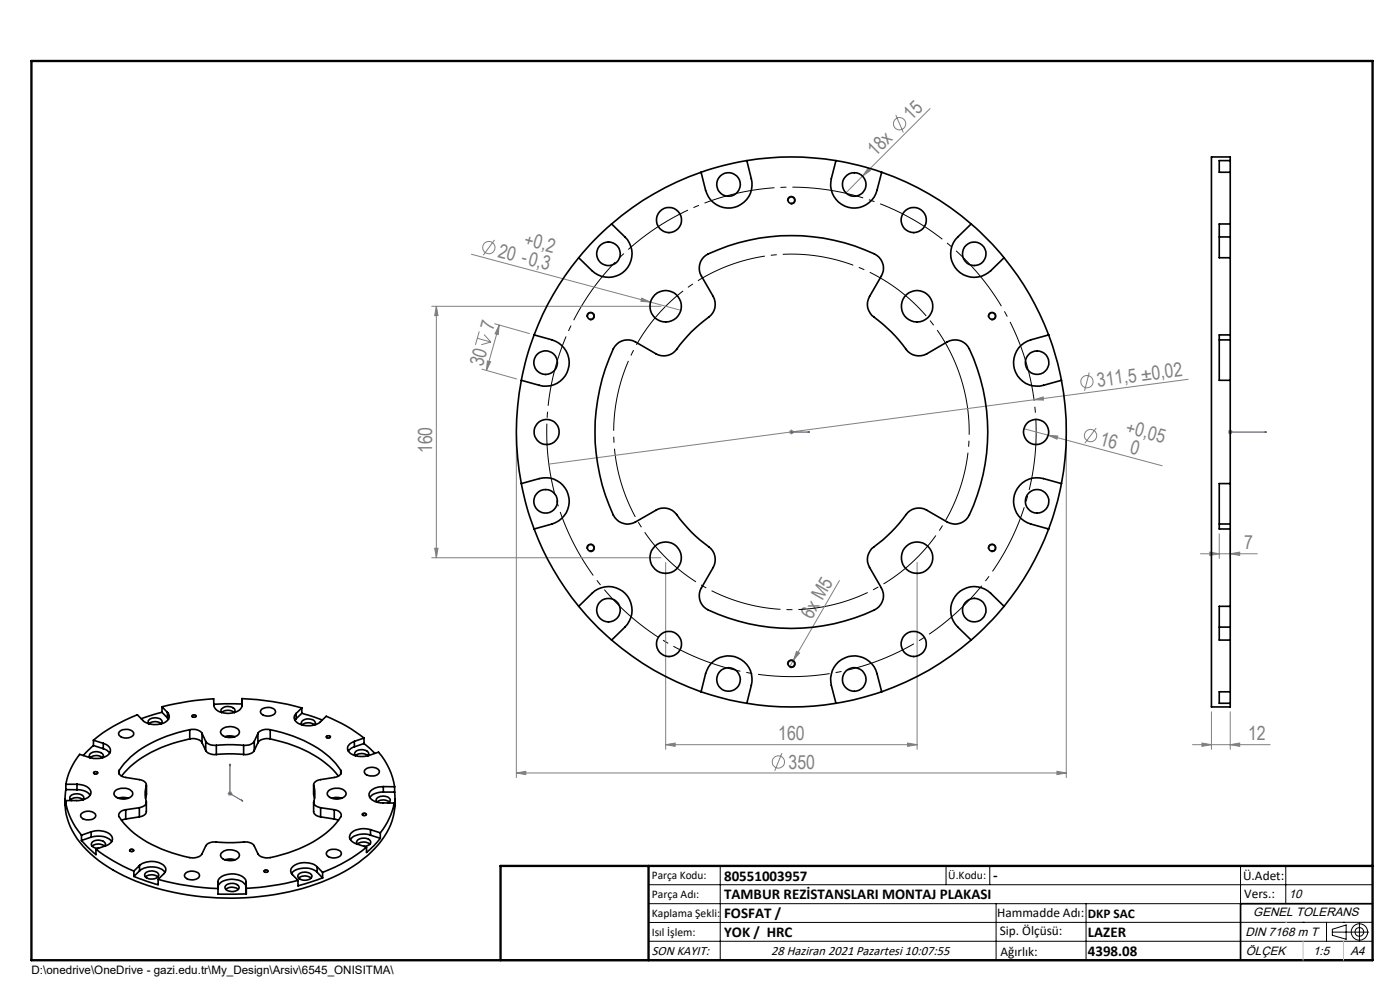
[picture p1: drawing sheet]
<svg xmlns="http://www.w3.org/2000/svg" width="297mm" height="210mm" viewBox="0 0 297 210" stroke-linecap="round" stroke-linejoin="round" font-family="sans-serif">
<g fill="none" stroke="#808080" stroke-width=".21">
<path d="M183 37.4l-3.5 3.5M184.2 35.7l.4 .5-1.6 1.2zM190 24.4l1.6 3.7M197.3 23l-14.3 14.4M100 53.9l38 10.2M104.9 50.9l-2.4 3.2M91.6 65h48.6M92.6 65l.3 1.9h-.7zM92.6 65v53.3M101.2 71.7l2.9 .9M101.7 70.3l-.8 2.9M102.2 78.3l7.4 2.1"/>
<path d="M102.7 71l1.4 1.6M103.4 76.6l.7 .2-.9 1.8zM104.1 72.6l-2 .5M105 68.7l7.3 2.1M105.9 69l-.2 2-.7-.2zM105.9 69l-2.7 9.6M136.1 63.2l1.9 .9-2-.2zM138 64.1l6.4 1.7M231.1 79l-1 3.9M109.5 92.6v72.4M167.4 91.6h1M167.5 91.3l.7 .7"/>
<path d="M167.9 91.1v1M168.2 91.3l-.7 .7M217.2 90.9l5.2 1.4M219.4 84.8l1.9-.6 .1 .7zM219.4 84.8l-103 13.7M222.4 92.3l2 .2-.2 .7zM222.4 92.3l24.2 6.5M226.2 92.6v72.4M232.6 90.8l-2.4 3.2M252.1 80.5l-32.7 4.3M260.5 91.6h1M260.6 91.3l.7 .7"/>
<path d="M261 91.1v1M261.3 91.3l-.7 .7M91.6 118.3h48.6M92.2 116.3h.7l-.3 2zM141.2 119.3v39.7M194.6 119.3v39.7M254.7 117.5h12M256.6 117.1l2.1 .4-2.1 .3zM258.7 113.2v5.3M261 117.5l2-.4v.7zM261 113.2v5.3M169 138.2l.6 .3-1.3 1.6z"/>
<path d="M178.1 123.1l-9.8 17M141.2 158l2-.4v.7zM141.2 158h53.4M165.9 159.8l-1.5 3.7M168.3 140.1l-.8 1.4M192.5 157.6l2.1 .4-2.1 .3zM253 158h16.5M255 157.6l2 .4-2 .3zM257 151v8M261 158l2-.4v.7zM261 151v8M48.3 168.3h1"/>
<path d="M48.4 168l.7 .7M48.8 167.8v1M49.1 168l-.7 .7M109.5 164l2-.4v.7zM109.5 164h116.7M224.2 163.6l2 .4-2 .3z"/>
<circle cx="190.8" cy="26.2" r="1.3"/>
<circle cx="103.7" cy="52.5" r="1.3"/>
<circle cx="230.6" cy="81" r="1.31"/>
<circle cx="231.4" cy="92.4" r="1.3"/>
<circle cx="165.1" cy="161.6" r="1.31"/>
</g>
<path d="M204 80.6a37.7 37.7 0 0 0-63.2-15.2 37.7 37.7 0 0 0 17.3 62.6 37.7 37.7 0 0 0 46.4-45.5l-.5-1.9" fill="none" stroke="#000" stroke-width=".21" stroke-dasharray="15.2 1.3 1.3 1.3" stroke-dashoffset="3.4" stroke-linecap="butt"/>
<path d="M217.5 76.4a51.9 51.9 0 0 0-86.9-20.9 51.9 51.9 0 0 0 23.9 86.3 51.9 51.9 0 0 0 63.8-62.7l-.8-2.7" fill="none" stroke="#000" stroke-width=".21" stroke-dasharray="15.2 1.3 1.3 1.3" stroke-dashoffset="6.4" stroke-linecap="butt"/>
<g fill="none" stroke="#000" stroke-width=".21">
<path d="M167.1 42.7a.83 .83 0 0 1 .7-1.1 .83 .83 0 0 1 .9 .9 .83 .83 0 0 1-1 .8M124.5 67.3a.83 .83 0 0 1 .7-1.1 .83 .83 0 0 1 .9 .9 .83 .83 0 0 1-1 .8M209.7 67.3a.83 .83 0 0 1 .7-1.1 .83 .83 0 0 1 .9 .9 .83 .83 0 0 1-1 .8M124.5 116.4a.82 .82 0 0 1 .7-1 .82 .82 0 0 1 .9 .9 .82 .82 0 0 1-1 .7M209.7 116.4a.82 .82 0 0 1 .6-1 .82 .82 0 0 1 1 .9 .82 .82 0 0 1-1 .7M40.7 151.8l.4-.2a.34 .34 0 0 1 .6 .3 .34 .34 0 0 1-.6 .3l-.4-.2zM69.3 156.1l.3-.1a.35 .35 0 0 1 .6 .3 .35 .35 0 0 1-.6 .3l-.3-.1a.22 .22 0 0 1-.2-.2 .22 .22 0 0 1 .2-.2zM167.1 141a.83 .83 0 0 1 .7-1 .83 .83 0 0 1 .9 .9 .83 .83 0 0 1-1 .7M19.9 163.8l.6-.1a.3 .3 0 0 1 .3 .4 .3 .3 0 0 1-.5 .1l-.4-.1zM76.9 172.6l.4-.1a.34 .34 0 0 1 .5 .3 .34 .34 0 0 1-.6 .2l-.4-.1zM27.5 180.2l.4-.1 .4 .1a.45 .45 0 0 1-.2 .5 .45 .45 0 0 1-.6-.2zM56 184.7a.5 .5 0 0 1 .5-.2 .5 .5 0 0 1 .4 .4l-.7 .2z"/>
<path d="M137.6 187.7h153.6M137.6 191.7h153.6M137.6 199.7h153.6M152.8 183.7v20M200.7 183.7v4M210 183.7v4M211.3 191.7v12M230.4 191.7v12M263.2 183.7v20M272.8 183.7v8M276.4 195.6h.1M281.4 195.6v4.1"/>
<path d="M282.6 197.7h7.8M282.6 197.1l3-.9v3l-3-.8zM285 195.6h.1M288.4 195.8v3.8M291.2 195.6l-153.6 .1"/>
<circle cx="288.4" cy="197.7" r="1.74"/>
<circle cx="288.4" cy="197.7" r=".93"/>
</g>
<path d="M167.8 91.6h.2zM167.9 91.6h.1M167.9 91.6h3.8M171.7 91.6h-.4h.4M260.9 91.6h.2zM261 91.6h.1M261 91.6h7.7M268.7 91.6h-.4h.4M48.8 162.1l.1 .3-.2-.1zM48.8 162.1v6.2l2.7 1.6M51.3 169.7l.2 .2h-.2z" fill="none" stroke="#00f" stroke-width=".21"/>
<path d="M291.2 191.7h-28v12M106.2 203.7h185" fill="none" stroke="#000" stroke-width=".35"/>
<path d="M6.7 12.9h284.5v190.8h-284.5zM137.6 183.7v20M291.2 183.7h-185v20" fill="none" stroke="#000" stroke-width=".5"/>
<path d="M272.8 195.6h.1M276.4 199.7v4M285 199.7v4" fill="none" stroke="#c0c0c0" stroke-width=".21"/>
<path d="M219.4 84.8l1.9-.6 .1 .7z" fill="#808080"/>
<g fill="#00f">
<path d="M171.3 91.6h.4zM167.8 91.6h.2z"/>
<path d="M51.3 169.7l.2 .2h-.2zM48.8 162.1l.1 .3-.2-.1z"/>
<path d="M260.9 91.6h.2zM268.3 91.6h.4z"/>
</g>
<g fill="#808080">
<path d="M136.1 63.2l1.9 .9-2-.2z"/>
<path d="M184.2 35.7l.4 .5-1.6 1.2z"/>
<path d="M169 138.2l.6 .3-1.3 1.6z"/>
<path d="M222.4 92.3l2 .2-.2 .7z"/>
<path d="M109.5 164l2-.4v.7zM224.2 163.6l2 .4-2 .3zM255 157.6l2 .4-2 .3zM261 158l2-.4v.7zM256.6 117.1l2.1 .4-2.1 .3zM261 117.5l2-.4v.7z"/>
<path d="M141.2 158l2-.4v.7zM192.5 157.6l2.1 .4-2.1 .3z"/>
<path d="M103.4 76.6l.7 .2-.9 1.8zM105.9 69l-.2 2-.7-.2z"/>
<path d="M92.6 65l.3 1.9h-.7zM92.2 116.3h.7l-.3 2z"/>
</g>
<g fill="none" stroke="#000" stroke-width=".35">
<path d="M148.7 36.5a58.1 58.1 0 0 0-18.9 11M158.4 34.1l1 3.8a5 5 0 0 1-3.6 6.1 5 5 0 0 1-6.1-3.7l-1-3.8M158.4 34.1a58 58 0 0 1 18.9 0M158.4 34.1a57.5 57.5 0 0 0-9.7 2.4M177.3 34.1l-.9 3.8a5 5 0 0 0 3.6 6.1 5 5 0 0 0 6.1-3.7l.9-3.8M177.3 34.1a57.5 57.5 0 0 1 9.7 2.4M187 36.5a58.1 58.1 0 0 1 19 11M261 34.1v-.8h-4v116.7h4v-.8M261 34.1h-2.3v2.4h2.3M261 36.5v11M261 34.1v2.4M122.8 54.7a58.1 58.1 0 0 0-9.5 16.3"/>
<path d="M129.8 47.5l2.8 2.8a5 5 0 0 1 .1 7 5 5 0 0 1-7.1 .1l-2.8-2.7M129.8 47.5a52.9 52.9 0 0 0-7 7.2M149.3 54.6l.4-.4a41.3 41.3 0 0 1 36.3 0 3.3 3.3 0 0 1 1 4.4l-2.5 4.3a3.3 3.3 0 0 0 .9 4.4 32.2 32.2 0 0 1 7.2 7.3 3.4 3.4 0 0 0 4 .5l4.3-2.6a3.4 3.4 0 0 1 4.7 1.5 41.3 41.3 0 0 1-.3 35.8 3.4 3.4 0 0 1-4.4 .9l-4.3-2.5a3.3 3.3 0 0 0-4.4 .9 31.3 31.3 0 0 1-7.3 7.3 3.3 3.3 0 0 0-.4 4l2.5 4.3a3.3 3.3 0 0 1-1.5 4.7 41.3 41.3 0 0 1-35.8-.3 3.3 3.3 0 0 1-.9-4.4l2.5-4.3a3.4 3.4 0 0 0-.9-4.4 31.3 31.3 0 0 1-7.3-7.3 3.3 3.3 0 0 0-3.9-.5l-4.4 2.5a3.4 3.4 0 0 1-4.7-1.5 41.6 41.6 0 0 1 .3-35.7 3.4 3.4 0 0 1 4.4-1l4.4 2.6a3.4 3.4 0 0 0 4.3-1 30.3 30.3 0 0 1 7.3-7.2 3.4 3.4 0 0 0 .5-4l-2.5-4.3a3.3 3.3 0 0 1 .5-4zM206 47.5l-2.8 2.8a5 5 0 0 0-.1 7 5 5 0 0 0 7.1 .1l2.8-2.7M206 47.5a59.2 59.2 0 0 1 7 7.2M213 54.7a58.1 58.1 0 0 1 9.5 16.3M258.7 50.3h2.3M261 47.5h-2.3v7.2h2.3M261 54.7v16.3M261 50.3v4.4M261 47.5v2.8M113.3 71l3.8 1.1a5 5 0 0 1 3.4 6.2 5 5 0 0 1-6.1 3.4l-3.8-1"/>
<path d="M113.3 71a53.4 53.4 0 0 0-2.7 9.7M222.5 71l-3.8 1.1a5 5 0 0 0-3.5 6.2 5 5 0 0 0 6.2 3.4l3.8-1M222.5 71a62.3 62.3 0 0 1 2.7 9.7M258.7 72.1h2.3M261 71h-2.3v9.7h2.3M261 72.1v8.6M261 71v1.1M110.6 80.7a57.2 57.2 0 0 0 0 21.9M225.2 80.7a59.2 59.2 0 0 1 0 21.9M261 80.7v21.9M110.6 102.6l3.8-1.1a5 5 0 0 1 6.1 3.5 5 5 0 0 1-3.4 6.2l-3.8 1M110.6 102.6a53.4 53.4 0 0 0 2.7 9.6"/>
<path d="M113.3 112.2a58.9 58.9 0 0 0 9.5 16.4M222.5 112.2a58.9 58.9 0 0 1-9.5 16.4M225.2 102.6l-3.8-1.1a5 5 0 0 0-6.2 3.5 5 5 0 0 0 3.5 6.2l3.8 1M225.2 102.6a62.3 62.3 0 0 1-2.7 9.6M258.7 111.2h2.3M261 102.6h-2.3v9.6h2.3M261 112.2v16.4M261 102.6v8.6M261 111.2v1M122.8 128.6l2.8-2.7a5 5 0 0 1 7.1 0 5 5 0 0 1-.1 7.1l-2.8 2.8M122.8 128.6a59 59 0 0 0 7 7.2M129.8 135.8a58.1 58.1 0 0 0 18.9 10.9"/>
<path d="M206 135.8a58.1 58.1 0 0 1-19 10.9M213 128.6l-2.8-2.7a5 5 0 0 0-7.1 0 5 5 0 0 0 .1 7.1l2.8 2.8M213 128.6a66.9 66.9 0 0 1-7 7.2M258.7 133h2.3M261 128.6h-2.3v7.2h2.3M261 135.8v10.9M261 128.6v4.4M261 133v2.8M19 160a1.91 1.91 0 0 1 2.9 .2l-.1 .5a2.19 2.19 0 0 0-2.7 0l-.2-.4zM19.8 158.1l-2.2 2.2M19.8 157v1.1M19.8 157l2.1 .7"/>
<path d="M19.8 158.1l2.1 .7M21.9 157.7a1.5 1.5 0 0 1 1.3 2.1 3.9 3.9 0 0 1-4.2 .9l-2.1-.7a14.4 14.4 0 0 0-2.9 6.4M21.9 158.8l.7 .3 .7 .7M21.9 157.7v1.1M25.3 155.2a2.11 2.11 0 0 1 3.1 .3 1.27 1.27 0 0 1-1.6 1.1 1.47 1.47 0 0 1-1.6-1zM31.6 153.5a2.39 2.39 0 0 1 2.7-.1 .88 .88 0 0 0-1-1.1 1.55 1.55 0 0 0-1.9 .8l.2 .4M34.4 151.1l-4.4 1.4M34.4 149.9v1.2M34.4 149.9l1.1 1.2M34.4 151.1l1.1 1.2M35.5 151.1a1.33 1.33 0 0 1-.7 2.2 4.5 4.5 0 0 1-4.5-.5l-1.2-1.2a33 33 0 0 0-9.3 5.4M35.5 152.3l.2 .2"/>
<path d="M35.5 151.1v1.2M40.3 154.8a2.45 2.45 0 0 1 2.6 .8M40.3 154.8a25.4 25.4 0 0 0-13.9 7.2l-1.1 1.4M40.3 156.7a25.1 25.1 0 0 0-13.9 7.2l-.6 .7M40.3 156.7a2.56 2.56 0 0 1 2.6 .8M40.3 154.8v1.9M40.9 151.7l.7 .1a.39 .39 0 0 1-.4 .3 .39 .39 0 0 1-.4-.3zM42.9 155.6l.7 1.7M42.9 155.6v1.9M42.9 157.5l.7 1.7M43.6 157.3a2.32 2.32 0 0 0 2.3 .8M43.6 159.2a2.32 2.32 0 0 0 2.3 .8"/>
<path d="M43.6 157.3v1.9M45.9 158.1l2.2-.1 3.6 .1M45.9 158.1v1.9M47 151.2a2.12 2.12 0 0 1 2.7 0M47.1 154.7a2.66 2.66 0 0 1 3.6 .3 1.19 1.19 0 0 1-1.3 1.4 2.15 2.15 0 0 1-2.6-1.1zM47.1 151.1l-.2-.2a1.18 1.18 0 0 1 1.7-1 .92 .92 0 0 1 .9 .2 .92 .92 0 0 1 .2 1M47.7 156.3l.8-.2 1.3 .2M51.3 148.2a55.1 55.1 0 0 1 12.7 2M51.3 149.3l-6 .1M51.3 148.2v1.1M51.3 148.2l.1 1.4M51.3 149.3l.1 .5"/>
<path d="M51.4 149.6a2.05 2.05 0 0 1-2.1 1.6 3.6 3.6 0 0 1-3.9-1.3l-.1-1.7a58.7 58.7 0 0 0-10.9 1.7M51.4 149.6h.1M51.7 158.1v1.9M53.9 157.3a2.32 2.32 0 0 1-2.2 .8M53.9 159.2a2.32 2.32 0 0 1-2.2 .8M53.9 157.3v1.9M54.7 155.6l-.8 1.7M54.7 155.6v1.9M54.7 157.5l-.8 1.7M55.4 150.6a2.06 2.06 0 0 1 3 .2 1.21 1.21 0 0 1-1.5 1.1 1.5 1.5 0 0 1-1.7-1zM57.3 154.8a25.4 25.4 0 0 1 13.9 7.2l1.1 1.4M57.3 154.8a2.51 2.51 0 0 0-2.6 .8"/>
<path d="M57.3 156.7a25.1 25.1 0 0 1 13.9 7.2l.6 .7M57.3 156.7a2.62 2.62 0 0 0-2.6 .8M57.3 154.8v1.9M62.8 151.3a1.42 1.42 0 0 0-.2 1.6 1.42 1.42 0 0 0 1.3 .8 4.2 4.2 0 0 0 4.1-.6l1.2-1.2a32 32 0 0 1 8 4.7M62.8 152.5l-.2 .3M62.8 151.3v1.2M64 151.3l4.4 1.4M64 150.2v1.1M64 150.2l-1.2 1.1M64 151.3l-1.2 1.2M64.1 153a1.88 1.88 0 0 1 2.8 .3l-.2 .5a2.14 2.14 0 0 0-2.6 0l-.2-.3zM69.3 156.2a.39 .39 0 0 1 .4-.2 .39 .39 0 0 1 .3 .5h-.6z"/>
<path d="M75.2 157.3a1.53 1.53 0 0 0-1.3 2.1 4.2 4.2 0 0 0 4.3 .9l2.1-.7a14.6 14.6 0 0 1 3.4 7.3M75.2 158.4l-.7 .3-.6 .6M75.2 157.3v1.1M75.5 159.4a1.98 1.98 0 0 1 2.7 .4l-.2 .5a2.13 2.13 0 0 0-2.6 0l-.2-.4zM77.2 157.7l2.3 2.1M77.2 156.6v1.1M77.2 156.6l-2 .7M77.2 157.7l-2 .7M148.7 146.7l1-3.8a5 5 0 0 1 6.1-3.6 5 5 0 0 1 3.6 6.1l-1 3.8M148.7 146.7a62.3 62.3 0 0 0 9.7 2.5M158.4 149.2a58 58 0 0 0 18.9 0M187 146.7l-.9-3.8a5 5 0 0 0-6.1-3.6 5 5 0 0 0-3.6 6.1l.9 3.8"/>
<path d="M187 146.7a62.3 62.3 0 0 1-9.7 2.5M261 146.7h-2.3v2.5h2.3M261 146.7v2.5M13.8 169.5a14.5 14.5 0 0 0 5.4 11.6 38.8 38.8 0 0 0 19.3 8.5 56.5 56.5 0 0 0 32.2-3.5 23.1 23.1 0 0 0 12.2-11.1l.7-2.7 .2-2.8M13.9 169.8a14.5 14.5 0 0 0 3.4 7.4M14 167.5l-.2 1.7 .1 1.7v-1.1M14 166.4v1.1M14 166.4h2.3M14 167.5h2.3M15 169.6a2.39 2.39 0 0 1 2.7 0 .88 .88 0 0 0-1-1.2 1.55 1.55 0 0 0-1.9 .8l.1 .3 .3 .3M16.3 166.4a3 3 0 0 1 3 1.4 1.75 1.75 0 0 1-1.7 1.8l-.9 .2h-2.8M16.3 167.5a3.2 3.2 0 0 1 2.8 1.2"/>
<path d="M16.3 166.4v1.1M17.3 178.3l3.1 3v-1.2M17.3 172.6a2.07 2.07 0 0 1 3 .3 1.21 1.21 0 0 1-1.5 1 1.25 1.25 0 0 1-1.7-1.2zM17.3 177.2v1.1M19.3 176.5a3.8 3.8 0 0 1 4.5 1 1.5 1.5 0 0 1-1.4 1.9l-2 .7M19.3 177.6a4 4 0 0 1 4.4 .9M19.3 176.5l-2 .7M19.3 177.6l-2 .7M19.3 176.5v1.1M19.5 179.5a2.13 2.13 0 0 1 2.7 0M19.9 163.9a.38 .38 0 0 1 .5-.2 .38 .38 0 0 1 .2 .4l-.5 .1-.2-.2zM22.2 179.5a.81 .81 0 0 0 0-.9 .81 .81 0 0 0-.8-.3 1.33 1.33 0 0 0-2 1l.5 .5 1 .1"/>
<path d="M24.4 167.8a2.76 2.76 0 0 1 3.7 .3 1.23 1.23 0 0 1-1.3 1.3 2.19 2.19 0 0 1-2.6-1zM25.1 169.3l.8-.2 1.3 .2M25.3 163.4a1.06 1.06 0 0 0 1 1.4l3.3 .6a1.37 1.37 0 0 1 1.3 .6 1.37 1.37 0 0 1 0 1.5l-.1 1.3 .1 .8a1.15 1.15 0 0 1-1 1.6l-.3 .1M25.3 163.4v.8M26.7 171.8a1.25 1.25 0 0 0-1.4 1.5 19.6 19.6 0 0 0 10 7.2l5 1.4a2.56 2.56 0 0 0 2.6-.8l.7-1.7a2.64 2.64 0 0 1 3-.7h4.4a2.76 2.76 0 0 1 2.9 .7l.8 1.7a2.46 2.46 0 0 0 2.6 .8 25.1 25.1 0 0 0 13.9-7.2 2.92 2.92 0 0 0 1.2-1.8l-.5-.8-1-.3M26.7 173.7l-.9 .3M26.7 171.8v1.9M29.6 171.3l-2.9 .5M29.6 171.3v2M29.6 173.3l-2.9 .4M31 170.2v1.9a1.44 1.44 0 0 1-1.4 1.2M31 166.5v2.1l-.1 .7"/>
<path d="M45.9 160l2.2-.1 3.6 .1M66.5 170.2v1.9a1.44 1.44 0 0 0 1.5 1.2M66.5 166.5l.1 2.1M66.5 168.4l.1 .2M66.6 168.6l.1 .7M68 171.3l2.9 .5M68 171.3v2M68 173.3l2.9 .4M69.7 167.8a2.76 2.76 0 0 1 3.7 .3 1.23 1.23 0 0 1-1.3 1.3 2.13 2.13 0 0 1-2.7-1zM70.4 169.3l.8-.2 1.3 .2M70.9 173.7l.9 .3M70.9 171.8v1.9"/>
<path d="M72.3 163.4a1.06 1.06 0 0 1-1 1.4l-3.3 .6a1.28 1.28 0 0 0-1.3 1.7 6.9 6.9 0 0 1-.2 3.1l.4 .6 1.1 .5M72.3 163.4v.8M75.8 179.1a2.21 2.21 0 0 1 2.7 0M75.8 179.1a.7 .7 0 0 1-.1-.8 .7 .7 0 0 1 .7-.4 1.81 1.81 0 0 1 2.2 .6 1.15 1.15 0 0 1-1.4 1M77 172.6l.3-.1 .4 .2a.4 .4 0 0 1-.4 .3 .4 .4 0 0 1-.4-.3zM77.5 163.3a2.07 2.07 0 0 1 3 .2 1.34 1.34 0 0 1-1.9 1.1 1.06 1.06 0 0 1-1.3-1.1zM77.8 179.7a32.7 32.7 0 0 1-9.4 5.4M78.6 176a4.2 4.2 0 0 0-4.3 .9 1.39 1.39 0 0 0 1 2l2.5 .8M78.6 177.2a4 4 0 0 0-4.3 .9M78.6 176l2.1 .7M78.6 177.2l2.1 .6M78.6 176v1.2"/>
<path d="M80.7 177.8l-1.4 1.6-1.5 1.4v-1.1M80.7 176.7v1.1M81.3 166.9a2.7 2.7 0 0 0-3 1.7 2.63 2.63 0 0 0 2.9 1.7h2.4M81.3 168a3.5 3.5 0 0 0-2.8 1.1M81.3 166.9h2.4M81.3 168h2.4M81.3 166.9v1.1M82.6 170.1a2.14 2.14 0 0 0-2.6 0 .76 .76 0 0 1-.1-.8 .76 .76 0 0 1 .8-.4 1.77 1.77 0 0 1 2.1 .8l-.4 .6M83.6 170.3a14.5 14.5 0 0 1-2.9 6.4M83.7 168l.1 2.2-.2 1.3v-1.2M83.7 166.9v1.1M20.4 180.1a34.7 34.7 0 0 0 8 4.7"/>
<path d="M27.6 180.3a.43 .43 0 0 1 .4-.2 .43 .43 0 0 1 .3 .4 .42 .42 0 0 1-.4 .2 .42 .42 0 0 1-.3-.4zM28.4 185.9l5.1 1.8v-1.2M28.4 184.8v1.1M29.6 183.6a4.1 4.1 0 0 1 5.5 .4l.1 .6-.2 .5-1.5 1.4M29.6 184.7a4.2 4.2 0 0 1 5.3 .2l.1 .2M29.6 183.6l-1.2 1.2M29.6 184.7l-1.2 1.2M29.6 183.6v1.1M30.9 185.2a1.88 1.88 0 0 1 2.8 .4 1.74 1.74 0 0 1-2.6 .6l-.4-.5zM30.9 186a2.14 2.14 0 0 1 2.6 0M33.5 186.5a57.8 57.8 0 0 0 12.7 2M39.5 185.1a2.33 2.33 0 0 1 2.7 .3 .95 .95 0 0 1-1.1 1.2 1.6 1.6 0 0 1-2-.9z"/>
<path d="M46.2 188.5v1.1h6M46.2 188.1a3.2 3.2 0 0 1 3.9-1.5 2.16 2.16 0 0 1 2.1 1.6M46.9 181a2.64 2.64 0 0 1 3.8 .1 1.22 1.22 0 0 1-1.3 1.4 2.15 2.15 0 0 1-2.6-1zM47.7 182.4l1.2-.2 .9 .2M47.9 188.7a2.14 2.14 0 0 1 2.7 0M48 187.7a1.76 1.76 0 0 1 2.7 .6 1.82 1.82 0 0 1-2.9 .1l-.1-.3zM52.2 187.1a2.66 2.66 0 0 0-3-1.7 3 3 0 0 0-3 1.5v1.6M52.2 187.1v1.3M52.2 188.2v1.4M52.2 187.1v1.1M52.2 188.4v1.2M56.1 184.7a.43 .43 0 0 1 .4-.2 .43 .43 0 0 1 .3 .4 .42 .42 0 0 1-.4 .2 .42 .42 0 0 1-.3-.4z"/>
<path d="M63.2 186.8a58.7 58.7 0 0 1-11 1.6M63.4 185.4a1.87 1.87 0 0 1 2.8 .4 1.74 1.74 0 0 1-2.6 .7l-.4-.5zM63.4 186.3a2.14 2.14 0 0 1 2.6 0M67.3 183.9a4.1 4.1 0 0 0-5.5 .3l-.1 .6 .1 .5 1.4 1.5M67.3 185a4.2 4.2 0 0 0-5.5 .3M67.3 183.9l1.1 1.2M67.3 185l1.1 1.2M67.3 183.9v1.1M68.4 186.2l-5.2 1.7v-1.1M68.4 185.1v1.1M69.4 180.6a2.29 2.29 0 0 1 2.9 .1 .95 .95 0 0 1-1.1 1.3 1.6 1.6 0 0 1-2-1z"/>
<circle cx="154.5" cy="39.1" r="2.5"/>
<circle cx="181.2" cy="39.1" r="2.49"/>
<circle cx="129.1" cy="53.8" r="2.51"/>
<circle cx="141.9" cy="46.7" r="2.66"/>
<circle cx="167.9" cy="42.5" r=".7"/>
<circle cx="193.8" cy="46.7" r="2.67"/>
<circle cx="206.7" cy="53.8" r="2.5"/>
<circle cx="115.8" cy="76.9" r="2.51"/>
<circle cx="125.3" cy="67.1" r=".7"/>
<circle cx="141.2" cy="65" r="3.3"/>
<circle cx="194.5" cy="65" r="3.3"/>
<circle cx="210.5" cy="67.1" r=".7"/>
<circle cx="220" cy="76.9" r="2.5"/>
<circle cx="116" cy="91.6" r="2.66"/>
<circle cx="219.8" cy="91.6" r="2.66"/>
<circle cx="115.7" cy="106.3" r="2.5"/>
<circle cx="125.3" cy="116.2" r=".7"/>
<circle cx="141.2" cy="118.3" r="3.3"/>
<circle cx="194.5" cy="118.3" r="3.3"/>
<circle cx="210.5" cy="116.2" r=".7"/>
<circle cx="220" cy="106.3" r="2.49"/>
<circle cx="129.1" cy="129.4" r="2.51"/>
<circle cx="141.9" cy="136.6" r="2.66"/>
<circle cx="193.8" cy="136.6" r="2.67"/>
<circle cx="206.7" cy="129.4" r="2.5"/>
<circle cx="154.6" cy="144.1" r="2.51"/>
<circle cx="167.9" cy="140.8" r=".7"/>
<circle cx="181.2" cy="144.1" r="2.5"/>
</g>
<g font-size="4.1" fill="#808080">
<text x="193.4" y="25.7" transform="rotate(-45 193.4 25.7)">15</text>
<text x="185.7" y="33.4" transform="rotate(-45 185.7 33.4)">18x</text>
<text x="111" y="51.9" transform="rotate(15 111 51.9)">+0,2</text>
<text x="105.4" y="54.4" transform="rotate(15 105.4 54.4)">20 -0,3</text>
<text x="104.6" y="70.3" transform="rotate(-74 104.6 70.3)">7</text>
<text x="102.4" y="77.9" transform="rotate(-74 102.4 77.9)">30</text>
<text x="232.9" y="82.1" transform="rotate(-8 232.9 82.1)">311,5 ±0,02</text>
<text x="233.1" y="94.3" transform="rotate(15 233.1 94.3)">16</text>
<text x="238.6" y="91.8" transform="rotate(15 238.6 91.8)">+0,05</text>
<text x="91.7" y="96.2" transform="rotate(-90 91.7 96.2)">160</text>
<text x="239.5" y="96" transform="rotate(15 239.5 96)">0</text>
<text x="263.9" y="116.5">7</text>
<text x="172.2" y="131.5" transform="rotate(-60 172.2 131.5)">6x M5</text>
<text x="165.1" y="157">160</text>
<text x="264.8" y="157">12</text>
<text x="167.3" y="163">350</text>
</g>
<g font-size="3.2">
<text x="153.6" y="186.8">80551003957</text>
<text x="153.6" y="190.8">TAMBUR REZİSTANSLARI MONTAJ PLAKASI</text>
<text x="210.7" y="186.6">-</text>
<text x="153.6" y="194.8">FOSFAT /</text>
<text x="153.6" y="198.8">YOK / HRC</text>
<text x="230.8" y="198.7">LAZER</text>
<text x="230.8" y="202.8">4398.08</text>
</g>
<g font-size="2.8">
<text x="263.7" y="186.7">Ü.Adet:</text>
<text x="263.9" y="190.5">Vers.:</text>
<text x="211.5" y="194.5">Hammadde Adı:</text>
<text x="230.8" y="194.7">DKP SAC</text>
<text x="138.3" y="202.6">SON KAYIT:</text>
<text x="163.6" y="202.6">28 Haziran 2021 Pazartesi 10:07:55</text>
<text x="212.1" y="198.4">Sip. Ölçüsü:</text>
<text x="212.2" y="202.7">Ağırlık:</text>
</g>
<g font-size="2.6">
<text x="273.4" y="190.4">10</text>
<text x="265.9" y="194.4">GENEL TOLERANS</text>
<text x="264.2" y="198.5">DIN 7168 m T</text>
<text x="264.3" y="202.6">ÖLÇEK</text>
<text x="278.5" y="202.6">1:5</text>
<text x="286.5" y="202.6">A4</text>
</g>
<g font-size="2.5">
<text x="138.3" y="186.4">Parça Kodu:</text>
<text x="138.3" y="190.5">Parça Adı:</text>
<text x="201.2" y="186.5">Ü.Kodu:</text>
<text x="138.3" y="194.5">Kaplama Şekli:</text>
<text x="138.3" y="198.6">Isıl İşlem:</text>
<text x="6.7" y="206.7">D:\onedrive\OneDrive - gazi.edu.tr\My_Design\Arsiv\6545_ONISITMA\</text>
</g>
</svg>
